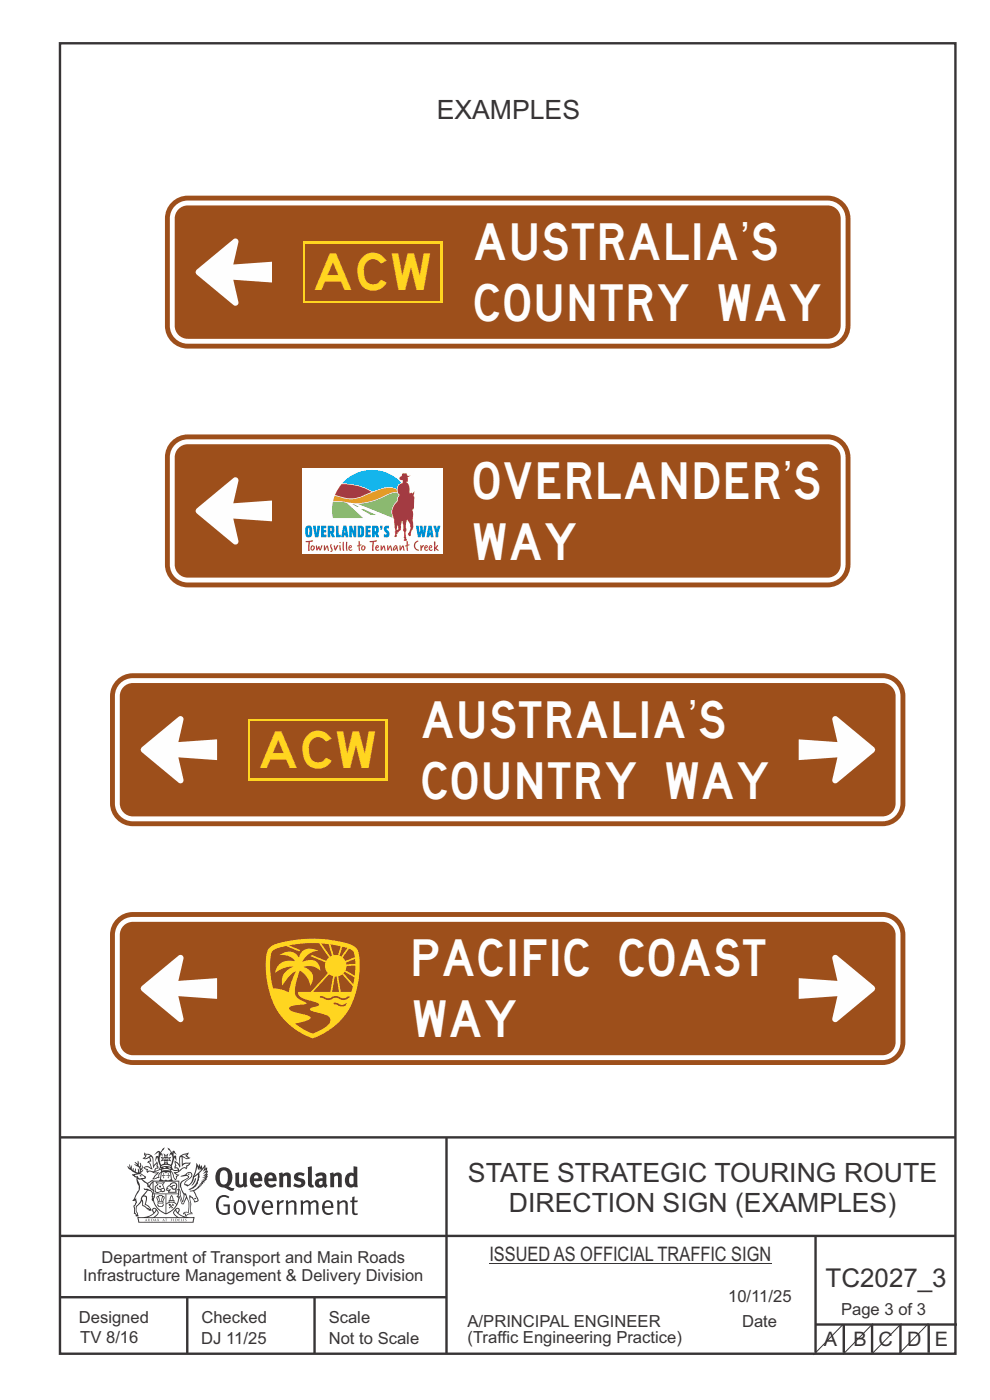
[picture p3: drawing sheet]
<svg xmlns="http://www.w3.org/2000/svg" width="210mm" height="297mm" viewBox="0 0 210 297" stroke-linecap="round" stroke-linejoin="round" font-family="sans-serif">
<path d="M12.7 9.2h190v278h-190zM94.7 241.4v45.8M12.7 275.2h82M12.7 262.2h190.1M39.7 275.2v12M66.7 275.2v12M173 262.1v24.9M173 281h30M179 281v6M185 281v6M191 281v6M197 281v6" fill="none" stroke="#373435" stroke-width=".51"/>
<g fill="#373435">
<path d="M47 248.4a2.55 2.55 0 0 0 0 2.7l.3 .2a.81 .81 0 0 0 1-1v-.5a1.04 1.04 0 0 0-1.1-1.5zM46.3 248.1a1.82 1.82 0 0 1 2.1-.2 1.82 1.82 0 0 1 .9 1.8 2.29 2.29 0 0 1-.8 2l.7 .3h.5l-.2 .6a2.87 2.87 0 0 1-2-.7 2.12 2.12 0 0 1-1.7-3.1z" fill-rule="evenodd"/>
<path d="M49.9 248.9l.8-.2v2a.46 .46 0 0 0 .3 .6 .46 .46 0 0 0 .6-.3v-2.1l.7-.2v2.4l.2 .5-.5 .3-.3-.3a1.02 1.02 0 0 1-1.2 .3 1.02 1.02 0 0 1-.6-1.1z" fill-rule="evenodd"/>
<path d="M54 249.5l-.1 .5h.9a.49 .49 0 0 0-.2-.6 .49 .49 0 0 0-.6 .1zM53.4 249.1a1.34 1.34 0 0 1 1.6-.2 1.34 1.34 0 0 1 .6 1.5v.2h-1.7a.77 .77 0 0 0 .5 .8 .77 .77 0 0 0 .9-.4l.3 .5a1.59 1.59 0 0 1-2 .2 1.59 1.59 0 0 1-.5-2.1z" fill-rule="evenodd"/>
<path d="M57 249.5l-.1 .5h1a.49 .49 0 0 0-.2-.6 .49 .49 0 0 0-.7 .1zM56.4 249.1a1.34 1.34 0 0 1 1.6-.2 1.34 1.34 0 0 1 .7 1.5v.2h-1.8a.77 .77 0 0 0 .5 .8 .77 .77 0 0 0 .9-.4l.4 .5a1.59 1.59 0 0 1-2.1 .2 1.59 1.59 0 0 1-.5-2.1z" fill-rule="evenodd"/>
<path d="M59.2 248.9l.7-.2 .1 .4a.95 .95 0 0 1 1-.3 .95 .95 0 0 1 .7 .8v2.3h-.8v-2.3a.46 .46 0 0 0-.8 .1v2.2h-.8z" fill-rule="evenodd"/>
<path d="M62.6 249.1a1.75 1.75 0 0 1 2-.1l-.2 .5-.6-.2a.43 .43 0 0 0-.6 .3l.4 .3a1.04 1.04 0 0 1 1.2 1.1 1.04 1.04 0 0 1-1.4 1l-1.2-.4 .3-.6 1 .4 .4-.4a.88 .88 0 0 0-1-.5l-.4-.2-.1-.4z" fill-rule="evenodd"/>
<path d="M65.3 247.6l.8-.2 .1 3.8 .3 .2 .1 .4a.88 .88 0 0 1-1 0 .88 .88 0 0 1-.3-1z" fill-rule="evenodd"/>
<path d="M67.8 250.6a.43 .43 0 0 0-.1 .7 .43 .43 0 0 0 .7-.1v-.7zM66.8 249.1a1.7 1.7 0 0 1 2.4 .1v1.9l.3 .4-.4 .5-.5-.4a1.03 1.03 0 0 1-1.7-.1 1.03 1.03 0 0 1 .8-1.5h.7v-.4a.8 .8 0 0 0-1.2 .1z" fill-rule="evenodd"/>
<path d="M70 248.9l.7-.2 .1 .4a.95 .95 0 0 1 1-.3 .95 .95 0 0 1 .7 .8v2.3h-.8v-2.3a.46 .46 0 0 0-.8 .1v2.2h-.8z" fill-rule="evenodd"/>
<path d="M74.3 249.5a1.48 1.48 0 0 0 0 1.7h.5l.2-.1v-1.5l-.3-.2zM75 247.4l.8 .1 .1 4.4h-.7l-.1-.2a1.26 1.26 0 0 1-1.4 0 1.26 1.26 0 0 1-.5-1.3 1.29 1.29 0 0 1 .4-1.4 1.29 1.29 0 0 1 1.4-.1z" fill-rule="evenodd"/>
<path d="M46.4 253.9a1.72 1.72 0 0 1 2.3 0l-.3 .3a1.24 1.24 0 0 0-1.4-.2 1.24 1.24 0 0 0-.6 1.4 1.49 1.49 0 0 0 1.2 1.9l.7-.1v-1.3h-.8l-.1-.4h1.3v1.9a1.93 1.93 0 0 1-2.2 0 1.93 1.93 0 0 1-.7-2.2l.2-.8z" fill-rule="evenodd"/>
<path d="M50.4 255.1a1.65 1.65 0 0 0 .2 2.2 .99 .99 0 0 0 1-1.4 .78 .78 0 0 0-.4-.8 .78 .78 0 0 0-.8 0zM50 254.9a1.33 1.33 0 0 1 1.6-.1 1.33 1.33 0 0 1 .5 1.4 1.31 1.31 0 0 1-1.3 1.6 1.31 1.31 0 0 1-1.2-1.6v-.6z" fill-rule="evenodd"/>
<path d="M52.5 254.7l.4-.1 .9 2.6 .8-2.5h.5l-1.1 3h-.5z" fill-rule="evenodd"/>
<path d="M56.3 255.2l-.2 .7h1.3a.7 .7 0 0 0-.3-.8 .7 .7 0 0 0-.8 .1zM55.9 255a1.22 1.22 0 0 1 1.5-.2 1.22 1.22 0 0 1 .5 1.5h-1.8a.93 .93 0 0 0 .5 1 .93 .93 0 0 0 1.1-.2l.2 .3a1.43 1.43 0 0 1-1.8 .1 1.43 1.43 0 0 1-.6-1.7z" fill-rule="evenodd"/>
<path d="M58.7 254.7l.4-.1 .1 .5 .4-.4 .6-.1-.2 .5a.66 .66 0 0 0-.8 .7v1.9h-.4z" fill-rule="evenodd"/>
<path d="M60.6 254.7l.4-.1 .1 .5a.94 .94 0 0 1 1-.5 .94 .94 0 0 1 .8 .8v2.3h-.5l-.1-2.5a.81 .81 0 0 0-1.2 .3v2.2h-.4z" fill-rule="evenodd"/>
<path d="M63.7 254.7l.5-.1 .1 .5 .4-.3a.78 .78 0 0 1 1.1 .3 .9 .9 0 0 1 1-.5 .9 .9 0 0 1 .8 .8v2.3h-.5l-.1-2.5a.67 .67 0 0 0-1.1 .3v2.2h-.5v-2.4l-.4-.3-.7 .4v2.3h-.5z" fill-rule="evenodd"/>
<path d="M69 255.2l-.1 .7h1.3a.7 .7 0 0 0-.3-.8 .7 .7 0 0 0-.9 .1zM68.7 255a1.22 1.22 0 0 1 1.5-.2 1.22 1.22 0 0 1 .5 1.5h-1.8a.93 .93 0 0 0 .4 1 .93 .93 0 0 0 1.2-.2l.1 .3a1.44 1.44 0 0 1-1.7 .1 1.44 1.44 0 0 1-.6-1.7z" fill-rule="evenodd"/>
<path d="M71.4 254.7l.5-.1 .1 .5a.94 .94 0 0 1 1-.5 .94 .94 0 0 1 .8 .8v2.3h-.5l-.1-2.5a.81 .81 0 0 0-1.2 .3v2.2h-.4z" fill-rule="evenodd"/>
<path d="M74.7 253.9l.5-.1v.9h.7l-.1 .3h-.6v2.2l.1 .2h.5l.1 .3a.75 .75 0 0 1-1.2-.6v-2.1h-.4v-.3h.4z" fill-rule="evenodd"/>
<path d="M30.8 244.9l1.1 .3-.9 .5h-.4l.6-.5zM31.8 245.4h.2a2.44 2.44 0 0 1 .4 1.9l.1 .5 .7-1-.1 .6 .3 .3a.57 .57 0 0 0-.6 .7l-1-.1-.5 .2 .2-.5-.8-.3 .7-.1 .9 .5 .1-.1-.6-1.3-.2-.2h.5zM30.7 244.4l-.1 .5 .2 .4-.6 .4a1.04 1.04 0 0 0 1.4-.1l.2 .6-.3 .1-.2 .4a.94 .94 0 0 1 .8 1.1l-.2-.1a1.16 1.16 0 0 0-1.5-.1l.3 .4 .4 .2 .1 .5 .2 .1 .1-.2a.94 .94 0 0 1 1.1 .2l.8 .1-1.2 1.2a1.13 1.13 0 0 0 1.2-.2l.4-.1-.1-.4 .5-.8a.83 .83 0 0 0-.6 1.1l-.3-.1-.7 .4 1.1-1.4-.5 .1-.5-.1 1.3-.5-.1-.1-.9 .4v-.3l.2-.2 .3 .1 .1-.3-.2-.4v-.6l-.1-.4-.7 1v-.7a1.42 1.42 0 0 0-1.6-1.8z" fill-rule="evenodd"/>
<path d="M38.5 245.2l.5-.2 .7-.1-.6 .3 .8 .5h-.3zM38.3 245.5l.2-.1 .1 2a1.69 1.69 0 0 1 1.6-.6l-.8 .5 .1 .5a1.1 1.1 0 0 0-1.5 .6l-.1-.5-.2-.2h-.5l.3-.4-.3-.7a1.42 1.42 0 0 1 .8 1.1l.2-.1zM37.1 246.2l.1 1-.2 .3 .1 .4h.5l.1 .2a.96 .96 0 0 1-1.1-.1l-.1 .1a1.06 1.06 0 0 0 1.3 .2v.1a.72 .72 0 0 1-1 .2l.3 .5 .6 .2-.4 .2-.1 .6-.2-.3-.4-1.1-.4-.4 .4 .9a1.54 1.54 0 0 0 .7 1.2l.2-.3a.58 .58 0 0 1 .4-.8l.2-.1h-.3l-.5-.3 .9-.5a.93 .93 0 0 1 1.2-.5v.2l.2-.2 .1-.5a.99 .99 0 0 0 .7-.8l-1.3 .1-.3 .2-.1-1.4 .9 .4 .9-.3h-.4l-.5-.4 .4-.7-.6 .2a1.46 1.46 0 0 0-1.4 2.1v.4l-.2-.4z" fill-rule="evenodd"/>
<path d="M35.6 248.9l.2 .1-.1 .3 .4 .1h-.4v.6l-.1-.6h-.3l.3-.1z" fill-rule="evenodd"/>
<path d="M34.6 248.9l.2 .1v.3l.3 .1h-.3l-.1 .6v-.6h-.4l.4-.1z" fill-rule="evenodd"/>
<path d="M34.3 248.8a.57 .57 0 0 1 .9 .2 .57 .57 0 0 1 .9-.2l.2 1.4h-.2a.57 .57 0 0 1-.9 0 .69 .69 0 0 1-1.1 0zM34.2 248.1l-.3 2.1-.2 .4h3l-.2-.4-.3-2.1h-.2v.2l-.8-.1-.8 .1v-.2z" fill-rule="evenodd"/>
<path d="M34.2 252.4a.3 .3 0 0 0 .6 0 .3 .3 0 0 0-.6 0zM33.3 250.9l.3 .3-.3 .4a.79 .79 0 0 0 0 1.3l.8-.2-.1-.3a.55 .55 0 0 1-.7-.6l.1-.1 .2 .3 .3 .2 .8-.2-.4-.7 .4-.4-.7 .2zM33 250.7l1.1 .2 .9-.2-.4 .6 .4 1.2a.56 .56 0 0 1-.8 .3l-.2 .1a.73 .73 0 0 1-.9 .1 .73 .73 0 0 1-.3-1v-.4l.6-.4z" fill-rule="evenodd"/>
<path d="M35.6 251.8l.7-.4a.58 .58 0 0 1 1-.1 .58 .58 0 0 1-.4 .9l-.3-.3a.43 .43 0 0 1 .6-.4 .57 .57 0 0 0-.8 .2l-.2-.1-.3 .1 .4 .2a.55 .55 0 0 0 .9 .4v.5h-1.3l.3-.4-.1-.1-.6 .1 .2-.3-.2-.1zM35.4 251.8l-.1 .2a.39 .39 0 0 0 .2 .6h.3l-.2 .4h1.9l-.1-.8a.86 .86 0 0 0-.1-1.3 .86 .86 0 0 0-1.3 .4z" fill-rule="evenodd"/>
<path d="M36 254.8h.8v.2h-.8zM36.4 253.8l.2 .8h-.4zM36.4 253.5l-.3 .5-.1 .6h-.2v.4l-.7 .4 .2 .1a1.48 1.48 0 0 1 2.1 .2l.2-.1-.6-.5v-.5h-.2l-.1-.6z" fill-rule="evenodd"/>
<path d="M35.8 255.4l.4 .1 .1 .3 .3-.2-.2-.2a.38 .38 0 0 1 .5 .5l-.2-.2-.3 .2 .3 .2-.3 .3-.1-.4-.4 .4-.1-.2 .4-.3-.1-.1-.2 .1z" fill-rule="evenodd"/>
<path d="M34.5 254h.2v.2l-.2 .6h-.2zM33.6 255.3h.9v.2a.55 .55 0 0 1-.8 .4v-.2l-.2-.1zM33.4 254h.2l.2 .8h-.2zM33.6 255l.8-.1 .1 .2h-.8zM33.8 253.7h.5l-.2 1.1h-.1zM33.3 253.8l-.1 .3 .3 1.1a.48 .48 0 0 0-.1 .6 .48 .48 0 0 0 .5 .2h.5a.49 .49 0 0 0 .2-.8l.3-1.1-.1-.3a1.42 1.42 0 0 0-1.5 0z" fill-rule="evenodd"/>
<path d="M33.7 251.5l.4 .1 .1 .3h-.3z" fill-rule="evenodd"/>
<path d="M41.3 250.1l.3-.2-.2 .8-.6 .8h-.2l.5-.7z" fill-rule="evenodd"/>
<path d="M39.7 249l.3-.2 .5 .2a.88 .88 0 0 1-.6 1.1 1.22 1.22 0 0 0-.8 1.3l.5 .2a.72 .72 0 0 0 .9-.4l.5-.8 .2-.6 .8-.6v.2a2.85 2.85 0 0 1-2 2.9l.1 .1a2.13 2.13 0 0 0 1.9-1.5v-.3a2.01 2.01 0 0 0 .3-1.7l1.1-1.3-.4 1 .7-.5-.7 1 .8-.4-.8 .8 .7-.2-.9 .6 .8-.1-.8 .4h.7l-.8 .3 .3 .2h-.4l.2 .3h-.4l.2 .3h-.4l.1 .2h-.1a2.16 2.16 0 0 1-2 1.1l.1 .2 .4-.1a.76 .76 0 0 1 .7 .8l.5 1.2-.6 .2a1.45 1.45 0 0 0-1.1-1.3l.2 1.8-.1 1.8 .4 .3a1.07 1.07 0 0 0-1.2 .4v-.3l-.5-.2a.87 .87 0 0 1 1.1-.1v-.7a4.4 4.4 0 0 0-.6-3.1l-.1-.3h-.2a2.16 2.16 0 0 1-.7-2.2l.3-.4 1.2-.7a.55 .55 0 0 0-.4-.8zM37.8 252.4a.76 .76 0 0 1 .3 1.1l.6 1.6 .4-1.7 .2 .1a.61 .61 0 0 1-.1 .9l-.3 .8-.2 .1-.7-1.6-.3 .1a1.18 1.18 0 0 0 .1-1.4zM41.8 247.5l.2 .7 .3-.5v.6l.4-.5a1.9 1.9 0 0 1-1.2 1.4l-.3 .3zM38.2 249.6l1.4-.2 .2 .2v.3l-.5 .2a1.26 1.26 0 0 0-.9 1.9l.2 .7a1.84 1.84 0 0 1 .1 2.1l-.4-1.4a.96 .96 0 0 0-.4-1.2l-.4 .2a.78 .78 0 0 1 0 1.3l.1 .3h.4l.4 1.1a.38 .38 0 0 0 .2 .4 .38 .38 0 0 0 .4-.1l.6-1.2a2.94 2.94 0 0 1 .4 2.5l-.1 .4h-.8l-.3 .4v.2l.4-.1 .1 .4 .2 .1a1.02 1.02 0 0 1 1.3-.5v-.4l-.3-.1 .1-1.8-.3-1.3h.1a1.14 1.14 0 0 1 .8 1 .63 .63 0 0 0 .8-.2 .63 .63 0 0 0-.2-.9l-.6-1.2 .9-.6 .2-.4h.3l-.1-.2h.4l-.1-.3h.3l-.1-.3 .5-.1-.2-.2 .6-.4v-.2h-.2l.4-.5h-.3l.3-.5-.4 .1 .4-.5v-.3l-.3 .2 .2-.7-.1-.2-.4 .3v-.8l-.6 .8-.2-.8-.2 .5-.3-.7-.1 .6-.5-.8-.1 1.4-.6 1.8a1.81 1.81 0 0 1-1 1.5l-.6-.2a1.75 1.75 0 0 1 1.1-1.2 .75 .75 0 0 0 .1-1.3 .75 .75 0 0 0-1.2 .4z" fill-rule="evenodd"/>
<path d="M41.2 254.1h.3l.2 .2-.4 .1z" fill-rule="evenodd"/>
<path d="M29.4 258.4h11.6l-.1 .8h-11.4zM31.3 258.2l.5-.1a2.48 2.48 0 0 0 1.4-1.3l.3 .5-.5 .6-.5 .3zM32.5 256.6l.3-.2 .2 .1-.3 .7zM37.2 256.8a2.65 2.65 0 0 0 1.8 1.4h-1.1l-.5-.3-.5-.6zM37.4 256.5l.2-.1 .3 .2-.3 .6zM29.2 258.2l.1 1.2h11.8l.2-1.1-.2-.1a4.1 4.1 0 0 1-3.3-.9l.3-.4-.1-.6a1.06 1.06 0 0 0-1.3 1l.2 .4 .6 .5h-4.7l.3-.1a.84 .84 0 0 0 .6-.8 .84 .84 0 0 0-.5-.8l-.3-.2h-.5l-.1 .6 .3 .4a4.2 4.2 0 0 1-3.4 .9z" fill-rule="evenodd"/>
<path d="M31 258.7l.1 .2h-.2zM31 258.5l-.3 .6 .4-.2 .2 .2z" fill-rule="evenodd"/>
<path d="M31.3 258.6h.3v.4a.25 .25 0 0 0 .2-.1 .25 .25 0 0 0-.1-.3h.1a.29 .29 0 0 1 0 .4 .29 .29 0 0 1-.4 0 .29 .29 0 0 1 0-.4z" fill-rule="evenodd"/>
<path d="M32.2 258.6a.22 .22 0 0 1 .3 .2 .22 .22 0 0 1-.3 .2zM32 258.6l.1 .4a.33 .33 0 0 0 .4 0 .33 .33 0 0 0 0-.4 .33 .33 0 0 0-.5 0z" fill-rule="evenodd"/>
<path d="M32.9 258.7l.1 .2h-.2zM32.9 258.5l-.2 .6 .3-.2 .2 .2z" fill-rule="evenodd"/>
<path d="M33.3 258.6h.2l.1 .1 .2-.1-.2 .2 .2 .3-.3-.3-.1 .3h-.1l.2-.3z" fill-rule="evenodd"/>
<path d="M34.7 258.7l.1 .2h-.2zM34.7 258.5l-.3 .6 .4-.2 .2 .2z" fill-rule="evenodd"/>
<path d="M35 258.5h.5l-.2 .1v.5h-.2l.1-.5z" fill-rule="evenodd"/>
<path d="M36.2 258.6l.3-.1-.1 .1v.2h.1h-.1v.3h-.2z" fill-rule="evenodd"/>
<path d="M36.7 258.6h.2v.5h-.2z" fill-rule="evenodd"/>
<path d="M37.3 258.6a.22 .22 0 0 1 .3 .2 .22 .22 0 0 1-.3 .2zM37.1 258.6v.4a.33 .33 0 0 0 .5 0 .33 .33 0 0 0 0-.4 .33 .33 0 0 0-.5 0z" fill-rule="evenodd"/>
<path d="M37.8 258.6l.4-.1-.2 .1v.2h.1h-.1v.2l.2 .1h-.4z" fill-rule="evenodd"/>
<path d="M38.4 258.6h.2l-.1 .4 .2 .1h-.3z" fill-rule="evenodd"/>
<path d="M38.9 258.6h.2v.5h-.2z" fill-rule="evenodd"/>
<path d="M39.3 258.6h.2h-.1l.2 .3-.2 .2-.1-.1v-.1l.2 .1z" fill-rule="evenodd"/>
<path d="M34.2 247.4a1.51 1.51 0 0 1 2 .2 2.67 2.67 0 0 0-2.1 0zM35.7 247.6l.4 .1 .1 .3-.4-.1zM34.6 247.6h.5l.1 .2h-.4zM34 247.8l.3 .2h-.3zM34.9 246.9l.3-.2 .3 .2zM34.9 245.6l.2 .1v.3h-.2zM35 245.1l.2 .2 .2-.2-.1 .3h-.2zM35.1 246.3h.2l.1 .4-.2-.2-.2 .2zM35.3 245.7l.2-.1v.4h-.2zM34.4 245.7h.3l.1 .3-.4 .1 .2-.2zM35.7 245.7h.3l-.2 .2 .2 .2-.4-.1zM32.7 244.9l1-.5-.1 1-.2-.2-.3 .2-.3 1.1 .5-1 .3 .9a1.84 1.84 0 0 1 .2 1.7l.4 .1a2.48 2.48 0 0 1 2.2 0l.2-.2-.2-.7 .7-1.8 .4 .7-.2-1-.2-.1-.2 .3v-.9l.6 .4-.6-.8-.3 .1-.1 .4-.5-.9-.5-.3 .2 .5 .6 .5-.5 .8 .4-.4a2.06 2.06 0 0 1 0 2.3l-.5-.2-.2-.6 .1-.1 .8 .2-.4-.5 .4-.5-.7 .2-.2-.2 .2-.7-.5 .4-.5-.4 .2 .7-.2 .2-.7-.2 .4 .5-.4 .5 .8-.2 .1 .1-.2 .6-.5 .2a2.02 2.02 0 0 1 0-2.2l.3 .5-.1-.7-.3-.1 .8-1.2-.4 .3-.5 .8-.2-.3a.8 .8 0 0 0-.8 .5z" fill-rule="evenodd"/>
<path d="M29.2 250.1l.3 .1a.61 .61 0 0 1 .8 .4l.3 .2a.8 .8 0 0 1 .6 1l.4 .1 .5 .5a1 1 0 0 1 .5 1.1l-.1 .7v-.5h-.1a.96 .96 0 0 0-.8-1.3l-.2-.2h-.7l-.1-.1-.1 .1 .1 .3h.6l-1.2 1.3-.2 1-.4 .6a1.33 1.33 0 0 0-.5 1.8l.2 .5a1.26 1.26 0 0 1-.5-1.5l-.1-.3a1.56 1.56 0 0 0 .4-1.7l-.3 .2 .2-.5a3.2 3.2 0 0 0 .7-3zM30.4 253.9h.4a2.06 2.06 0 0 1-.1 1.6l.7 .5 .4 .4-.6-.1-.8-.6-.1-.9a.51 .51 0 0 1 .1-.9zM28.6 249.3a1.52 1.52 0 0 1 2.1 .5l-1.1 .2-.2-.1-.1-.4h-.5zM27.5 247v.8l-.3-.4h-.1a3.1 3.1 0 0 0 1.9 1.6l-1 .1 .5 .6 .5 .1 .1 1.1a1.84 1.84 0 0 1-.3 2.5l-.4 .9-.3 .4 .2 .1 .4-.1 .1 .4-.2 .5-.3 .2 .1 1.7h.2l.3 .5 .1 .1 .4-.1-.1-.5a1.3 1.3 0 0 1-.1-1.7l.9-1 .1 1.1 .6 .2 .5 .5 .1-.1 .2 .3h.5a1.85 1.85 0 0 0-1.2-1.4l.1-.3a1.39 1.39 0 0 0 0-1.4l-.5-.1 .5-.5a.66 .66 0 0 1 .9-.4 .66 .66 0 0 1 .3 .9l-.1 .4 .2-.1v.2l-.1 .3 .2 .5 .1-.3a2.24 2.24 0 0 0 .1-2.2 .73 .73 0 0 1-.7-.7 .73 .73 0 0 1 .6-.7v-.2a.94 .94 0 0 0-.9 .8 .48 .48 0 0 1-.1-.6 .48 .48 0 0 1 .5-.2l.5-.3a.51 .51 0 0 0-.8 .2l-.5 .2-1-.8h.6l.2-.5-1.2-.7 .5-.5v-.3l-.5 .4 .1-.2a.69 .69 0 0 0 .2-1v.4l-.2 .3v-1.1l-.3-.2 .1 .6-.1 .2-.4-1.3v.7l-.6-.4 .5 .7-.6-.2 .3 .3a1 1 0 0 1 .7 1.4l-.2-.8v.9l-.5-.2v-.8l-.2 .7-.2-.1-.1-.6-.2 .4-.2-.2 .1-.7-.2 .5z" fill-rule="evenodd"/>
<path d="M29.6 249.4l.2-.1 .3 .2z" fill-rule="evenodd"/>
<path d="M32.4 250.5h5.6v2l-.2-.1v-1.7h-5.2v2.5h5.2v-.8l.1 .2-.1 1.1v-.3h-2.5v4a4.1 4.1 0 0 0 2.6-3.6l.1-.1a4 4 0 0 1-2.8 3.9 4.2 4.2 0 0 1-2.8-4.7l.1 1.2 .1-.1a3.8 3.8 0 0 0 2.5 3.4v-4h-2.5l-.2-.9z" fill-rule="evenodd"/>
<circle cx="40" cy="249.1" r=".17"/>
</g>
<path d="M178.9 280.9l-6.4 6.5M185.2 280.8l-6.4 6.5M191.2 280.8l-6.3 6.5" fill="none" stroke="#373435" stroke-width=".21"/>
<path d="M37.1 43.7a3.8 3.8 0 0 1 2.7-1.2h135.8a3.8 3.8 0 0 1 3.8 3.8v22.8a3.8 3.8 0 0 1-3.8 3.8h-135.8a3.8 3.8 0 0 1-3.8-3.8v-22.8a3.8 3.8 0 0 1 1.1-2.6zM38.1 44.2l1.1-.5 .6-.1h135.8a2.77 2.77 0 0 1 2.7 2.7v22.8a2.77 2.77 0 0 1-2.7 2.8h-135.8a2.77 2.77 0 0 1-2.7-2.8v-22.8a2.76 2.76 0 0 1 1-2.1zM36.7 42.6a4.8 4.8 0 0 1 3.1-1.1h135.8a4.9 4.9 0 0 1 4.8 4.8v22.8a4.9 4.9 0 0 1-4.8 4.9h-135.8a4.9 4.9 0 0 1-4.8-4.9v-22.8a4.8 4.8 0 0 1 1.7-3.7z" fill-rule="evenodd" fill="#9d4f1b"/>
<path d="M41.7 57.2l7.8-6.4a.65 .65 0 0 1 .8-.1 .65 .65 0 0 1 .3 .7l-1.1 4.7 8.2-.6v4.4l-8.2-.6 1.1 4.8a.65 .65 0 0 1-.3 .7 .65 .65 0 0 1-.8-.1l-7.8-6.5a.62 .62 0 0 1 0-1z" fill-rule="evenodd" fill="#fefefe"/>
<path d="M64.2 51.2h29.7v13h-29.7z" fill-rule="evenodd" fill="#ffd520"/>
<g fill="#9d4f1b">
<path d="M64.7 51.8h28.6v11.9h-28.6z" fill-rule="evenodd"/>
<path d="M25.5 145a3.8 3.8 0 0 1 2.7-1.1h159a3.8 3.8 0 0 1 3.8 3.8v22.7a3.8 3.8 0 0 1-3.8 3.8h-159a3.8 3.8 0 0 1-3.8-3.8v-22.7a3.8 3.8 0 0 1 1.1-2.7zM26 145.9a2.76 2.76 0 0 1 2.2-1h159a2.77 2.77 0 0 1 2.8 2.8v22.7a2.77 2.77 0 0 1-2.8 2.8h-159a2.77 2.77 0 0 1-2.8-2.8v-22.7l.1-.7zM25.1 144a4.8 4.8 0 0 1 3.1-1.2h159a4.9 4.9 0 0 1 4.9 4.9v22.7a4.9 4.9 0 0 1-4.9 4.9h-159a4.9 4.9 0 0 1-4.9-4.9v-22.7a4.8 4.8 0 0 1 1.8-3.7z" fill-rule="evenodd"/>
</g>
<g fill="#fefefe">
<path d="M30.1 158.5l7.8-6.4a.65 .65 0 0 1 .7-.1 .65 .65 0 0 1 .3 .7l-1.1 4.7 8.2-.6v4.5l-8.2-.6 1.1 4.7a.65 .65 0 0 1-.3 .7 .65 .65 0 0 1-.7-.1l-7.9-6.5a.62 .62 0 0 1 .1-1z" fill-rule="evenodd"/>
<path d="M169.4 156.8l8.2 .6-1-4.7a.65 .65 0 0 1 .3-.7 .65 .65 0 0 1 .7 .1l7.8 6.5a.62 .62 0 0 1 0 1l-7.8 6.4a.65 .65 0 0 1-.7 .1 .65 .65 0 0 1-.3-.7l1-4.7-8.2 .6z" fill-rule="evenodd"/>
</g>
<path d="M52.6 152.6h29.6v12.9h-29.6z" fill-rule="evenodd" fill="#ffd520"/>
<g fill="#9d4f1b">
<path d="M53.1 153.1h28.6v11.9h-28.6z" fill-rule="evenodd"/>
<path d="M37.1 94.3a3.8 3.8 0 0 1 2.7-1.1h135.8a3.8 3.8 0 0 1 3.8 3.8v22.8a3.8 3.8 0 0 1-3.8 3.8h-135.8a3.8 3.8 0 0 1-3.8-3.8v-22.8a3.8 3.8 0 0 1 1.1-2.7zM38.1 94.9l1.1-.6 .6-.1h135.8a2.77 2.77 0 0 1 2.7 2.8v22.8a2.77 2.77 0 0 1-2.7 2.7h-135.8a2.77 2.77 0 0 1-2.7-2.7v-22.8a2.76 2.76 0 0 1 1-2.1zM36.7 93.3a4.8 4.8 0 0 1 3.1-1.1h135.8a4.9 4.9 0 0 1 4.8 4.8v22.8a4.9 4.9 0 0 1-4.8 4.8h-135.8a4.9 4.9 0 0 1-4.8-4.8v-22.8a4.8 4.8 0 0 1 1.7-3.7z" fill-rule="evenodd"/>
</g>
<g fill="#fefefe">
<path d="M41.7 107.9l7.8-6.5a.65 .65 0 0 1 .8-.1 .65 .65 0 0 1 .3 .7l-1.1 4.8 8.2-.6v4.4l-8.2-.6 1.1 4.7a.65 .65 0 0 1-.3 .7 .65 .65 0 0 1-.8 0l-7.8-6.6a.62 .62 0 0 1 0-.9z" fill-rule="evenodd"/>
<path d="M64.2 99.3h29.8v18.2h-29.8z" fill-rule="evenodd"/>
</g>
<path d="M72.5 102.7a11.6 11.6 0 0 1 6.3 1.7l-.6 .2a7.4 7.4 0 0 1-7.1 .4l.4-1z" fill="#c0333d"/>
<g fill="#008dd0">
<path d="M66.4 111.5l.6 .1 .2 1.6 .1-1.6h.6l-.4 2.4-.7-.1z"/>
<path d="M68.2 111.6h1v.4l-.5 .1v.3l.5 .1-.1 .4-.4 .1v.4l.5 .1v.5l-1.1-.1z"/>
<path d="M71.3 111.5h.1a.29 .29 0 0 1 .3 0 .29 .29 0 0 1 .1 .3v1.5l.4 .1v.5l-.8 .1z"/>
<path d="M74.1 111.6l.6-.1 .3 1.1 .1-1h.5l-.1 2.4h-.5l-.3-1.2-.1 1.1h-.5z"/>
<path d="M77.6 111.6h1v.4l-.5 .1v.3l.5 .1v.4l-.5 .1v.4l.5 .1v.5l-1.1-.1z"/>
<path d="M80.6 111.6a.29 .29 0 0 1 .3-.2 .29 .29 0 0 1 .2 .3l-.1 .6-.3 .1 .1-.3-.2-.1z"/>
<path d="M81.6 111.7l.4-.2 .5 .1v.5h-.4l-.1 .1 .5 .6 .1 .6-.2 .4-.3 .2-.6-.1-.1-.3a.25 .25 0 0 1 .1-.3 .25 .25 0 0 1 .4 .1 .28 .28 0 0 0 .1-.3 .28 .28 0 0 0-.2-.2h-.1a.87 .87 0 0 1-.1-1.2z"/>
<path d="M88.3 111.6h.5l.2 1.3 .2-.5-.2-.8 .6-.1 .2 1.4 .1-1.3h.6l-.5 2.4h-.4l-.2-.8-.2 .8h-.5z"/>
<path d="M92 111.6h.5l.2 .8 .2-.8h.5l-.4 1.4-.1 1-.5-.1v-.8z"/>
<path d="M65.4 112.1l-.1 1.1 .2 .2 .1-1.1v-.2zM64.9 111.7a.69 .69 0 0 1 1.2 .1v1.8l-.2 .3-.6 .1-.3-.1-.2-.5v-1.3z"/>
<path d="M70.1 112v.6l.1 .1 .2-.5zM69.6 111.6l.8-.1a.66 .66 0 0 1 .5 .9v.4a.5 .5 0 0 0 0 .7l.1 .5h-.5l-.4-.8v.7h-.6z"/>
<path d="M73.2 112.3l-.2 .7h.2zM72.8 111.5l.7 .1 .3 2.4h-.4l-.2-.4h-.2l-.1 .4-.5-.1z"/>
<path d="M76.4 112.1v1.2l.1 .1 .2-1-.1-.3zM75.9 111.5h.8l.3 .2 .2 .5v1.1a.67 .67 0 0 1-.8 .7l-.5-.1z"/>
<path d="M79.5 112v.6l.1 .1 .2-.5zM79 111.6l.8-.1a.66 .66 0 0 1 .5 .9v.4a.5 .5 0 0 0 0 .7l.1 .5h-.5l-.4-.8v.7h-.6z"/>
<path d="M91.2 112.3l-.1 .7h.2zM90.9 111.5l.6 .1 .4 2.4h-.5l-.1-.4h-.2l-.1 .4-.5-.1z"/>
</g>
<g fill="#c0333d">
<path d="M64.8 114.8l.9-.1a.4 .4 0 0 1 .7 .1l-.3 .1a.4 .4 0 0 0-.4 .2 .4 .4 0 0 0 0 .4v1.3l-.2 .1a.5 .5 0 0 1-.1-.8v-.8a.22 .22 0 0 0 0-.3 .22 .22 0 0 0-.3 0z"/>
<path d="M67 115.7l.2 .1 .1 .6 .1-.2a.22 .22 0 0 1 .1-.3 .22 .22 0 0 1 .3 .1l.1 .5 .2-.6a.19 .19 0 0 1 .1-.2 .19 .19 0 0 1 .2 .1 .19 .19 0 0 1-.1 .2v.2a.45 .45 0 0 1-.6 .5l-.1-.4-.1 .1a.28 .28 0 0 1-.3 .4 .28 .28 0 0 1-.2-.5z"/>
<path d="M68.7 115.7h.2v.7a.6 .6 0 0 1 .6-.6l.2 .6a.26 .26 0 0 1 .1 .2 .26 .26 0 0 1-.2 .3l-.3-.9v.2a.48 .48 0 0 1-.6 .5z"/>
<path d="M70.1 115.5h.3l-.1 .5a.61 .61 0 0 1-.1 1.1l-.2-.2 .3-.2a1.19 1.19 0 0 1-.2-1.2z"/>
<path d="M70.8 115.7l.3 .1 .1 .5 .4-.6a.38 .38 0 0 1-.1 .6l-.1 .2a.28 .28 0 0 1-.3 .3 .28 .28 0 0 1-.2-.4z"/>
<path d="M72.7 115h.3v1.9a1.11 1.11 0 0 1-.3-1.4z"/>
<path d="M73.4 115h.3v1.9a1.11 1.11 0 0 1-.3-1.4z"/>
<path d="M76.1 114.8a.56 .56 0 0 1 .2 .7l.4 .1-.4 .2 .1 .9a.18 .18 0 0 1-.3 .2 .17 .17 0 0 1 0-.3l-.1-.7a.16 .16 0 0 1-.2 0 .16 .16 0 0 1 0-.3 .16 .16 0 0 1 .2 .1z"/>
<path d="M78.4 114.8l.9-.1a.4 .4 0 0 1 .6 .1l-.2 .1a.4 .4 0 0 0-.4 .2 .4 .4 0 0 0 0 .4v1.3l-.2 .1a.5 .5 0 0 1-.2-.8l.1-.8a.22 .22 0 0 0 0-.3 .22 .22 0 0 0-.4 0z"/>
<path d="M80.8 115.7h.1l.1 .7a.6 .6 0 0 1 .6-.6l.1 .6a.26 .26 0 0 1 .2 .2 .26 .26 0 0 1-.2 .3l-.3-.9-.1 .2a.48 .48 0 0 1-.6 .5z"/>
<path d="M82.1 115.7h.2l.1 .7a.6 .6 0 0 1 .6-.6l.1 .6a.26 .26 0 0 1 .2 .2 .26 .26 0 0 1-.2 .3l-.3-.9-.1 .2a.48 .48 0 0 1-.6 .5z"/>
<path d="M84.8 115.7h.2v.7a.6 .6 0 0 1 .6-.6l.1 .6a.26 .26 0 0 1 .2 .2 .26 .26 0 0 1-.2 .3l-.3-.9-.1 .2a.48 .48 0 0 1-.5 .5z"/>
<path d="M86.2 114.8a.56 .56 0 0 1 .3 .7l.4 .1-.4 .2 .1 .9a.18 .18 0 0 1-.3 .2 .17 .17 0 0 1 0-.3l-.2-.7a.16 .16 0 0 1-.2 0 .16 .16 0 0 1 .1-.3 .16 .16 0 0 1 .2 .1z"/>
<path d="M88.1 114.9a.32 .32 0 0 1 .3-.2 .32 .32 0 0 1 .3 .2l-.5 .3-.1 .4a.97 .97 0 0 0 .8 1.1 .78 .78 0 0 1-.8-.1 .78 .78 0 0 1-.3-.8l.1-.5z"/>
<path d="M89.2 115.7h.2v.3l.1-.2a.2 .2 0 0 1 .2-.2 .2 .2 0 0 1 .2 .2 .2 .2 0 0 1-.2 .2l-.2 .5a.23 .23 0 0 1 0 .3 .23 .23 0 0 1-.4 0 .23 .23 0 0 1 .1-.3z"/>
<path d="M92.1 114.9l.1-.1a.83 .83 0 0 1 .1 1v.3l.2-.1a.31 .31 0 0 1 .1-.3 .31 .31 0 0 1 .3 0l-.1 .2a.41 .41 0 0 0-.2 .5 .41 .41 0 0 0 .5 .3l-.3 .1-.5-.4v.4l-.2 .1z"/>
<path d="M66.2 116a.29 .29 0 0 0-.2 .3 .29 .29 0 0 0 .4 .2l.1-.5zM66 115.8l.3-.1h.2a.5 .5 0 0 1 .2 .8 .5 .5 0 0 1-.8 0z"/>
<path d="M72 115.1a.15 .15 0 0 1 .3 0 .15 .15 0 0 1-.3 0zM72 115.7h.2l.1 .9a.19 .19 0 0 1-.1 .2 .19 .19 0 0 1-.2 0 .19 .19 0 0 1 0-.3z"/>
<path d="M74.3 115.9l-.2 .2 .3-.1zM74.1 115.8a.34 .34 0 0 1 .4-.1 .34 .34 0 0 1 .1 .5 .34 .34 0 0 1-.5 .1 .32 .32 0 0 0 .2 .4 .32 .32 0 0 0 .4-.2 .48 .48 0 0 1-.7 .3 .48 .48 0 0 1-.1-.7z"/>
<path d="M77 116a.29 .29 0 0 0-.2 .3 .29 .29 0 0 0 .3 .2l.2-.5zM76.8 115.8l.2-.1h.2a.5 .5 0 0 1 .2 .8 .5 .5 0 0 1-.8 0z"/>
<path d="M80 115.9l-.1 .2 .2-.1zM79.8 115.8a.34 .34 0 0 1 .4-.1 .34 .34 0 0 1 .1 .5 .34 .34 0 0 1-.5 .1 .32 .32 0 0 0 .2 .4 .32 .32 0 0 0 .4-.2 .48 .48 0 0 1-.7 .3 .48 .48 0 0 1-.1-.7z"/>
<path d="M83.9 115.9l-.3 .7 .4-.7zM83.7 115.8l.3-.1a1.14 1.14 0 0 1 .5 1.1l-.3 .1-.1-.6-.1 .2a.37 .37 0 0 1-.6 .3 .37 .37 0 0 1 0-.7z"/>
<path d="M90.4 115.9l-.2 .2 .3-.1zM90.1 115.8a.34 .34 0 0 1 .5-.1 .34 .34 0 0 1 .1 .5 .34 .34 0 0 1-.5 .1 .32 .32 0 0 0 .2 .4 .32 .32 0 0 0 .4-.2 .48 .48 0 0 1-.7 .3 .48 .48 0 0 1-.1-.7z"/>
<path d="M91.3 115.9l-.1 .2 .3-.1zM91.1 115.8a.34 .34 0 0 1 .5-.1 .34 .34 0 0 1 0 .5 .34 .34 0 0 1-.4 .1 .32 .32 0 0 0 .2 .4 .32 .32 0 0 0 .3-.2 .48 .48 0 0 1-.6 .3 .48 .48 0 0 1-.2-.7z"/>
<path d="M85.3 100.5l-.1 .5-.3 .1-.2 .4 .1 .2 .6 .1v.4a.42 .42 0 0 1-.5 .5 1.69 1.69 0 0 0-.2 2.4l-.3 .5-.2 .9a2.98 2.98 0 0 0-.6 3.9l.3 2.3-.2 1.1 .2 .1 .3-.1a.39 .39 0 0 1 .1-.7v-.1l.2-.1 .5-.5v-1l.3-.9 .2 .9a2.22 2.22 0 0 0 .2 1.6v1.6l.5 .1a.32 .32 0 0 0 .1-.3 .32 .32 0 0 0-.2-.3l-.1-1.2 .2-.4-.1-.9 .2-1.1a.17 .17 0 0 1 0-.2 .17 .17 0 0 1 .2 0 .17 .17 0 0 1 0 .2l.5 .7 .1 .7-.4 1.2a.34 .34 0 0 0-.1 .5 .34 .34 0 0 0 .5 .1 .34 .34 0 0 0 .1-.5l.5-1.5-.2-1.4 .2-1.3-.3-.9h.3l.1-.4 .1-2-.2-.6 .2-.9-.3 .5-.3-.2-.4 .2-.1-.3a1.76 1.76 0 0 0-.4-2l-.2-.1 .3-.2 .1-.5-.2-.3 .7-.4a.53 .53 0 0 1-.6 0 .53 .53 0 0 1-.3-.5zM84.3 111.4l.2 .4a.38 .38 0 0 1-.4 .6z"/>
</g>
<path d="M76 106.9a16.8 16.8 0 0 0 7-2.2l1.3-.2 .1 .3a.55 .55 0 0 1-.2 .8l-.1 .8a2.88 2.88 0 0 0-.8 3.4z" fill="#81c34d"/>
<path d="M73.1 102a8.5 8.5 0 0 1 12 .4l-.6 .4-.3 .9a5 5 0 0 0-4.4 .3l-.8 .3a11.5 11.5 0 0 0-6.4-1.8z" fill="#00b8f1"/>
<path d="M71 105.2a7.6 7.6 0 0 0 5.6 .3 19.3 19.3 0 0 1 6-2l1.6 .4v.5a8.5 8.5 0 0 0-3.8 1.3 11.7 11.7 0 0 1-7.9 .6l-1.8 .1z" fill="#f79633"/>
<g fill="#81c34d">
<path d="M74.7 106.9l1.4 .6h-.4z"/>
<path d="M70.6 106.5h1.4l1.5 .2 3.5 3.2h-6.4a8.5 8.5 0 0 1 0-3.4z"/>
<path d="M76.6 108h.6l2.6 1.3h-1.1z"/>
</g>
<path d="M25.5 195.6a3.8 3.8 0 0 1 2.7-1.1h159a3.8 3.8 0 0 1 3.8 3.8v22.8a3.8 3.8 0 0 1-3.8 3.8h-159a3.8 3.8 0 0 1-3.8-3.8v-22.8a3.8 3.8 0 0 1 1.1-2.7zM26 196.6a2.76 2.76 0 0 1 2.2-1h159a2.77 2.77 0 0 1 2.8 2.7v22.8a2.77 2.77 0 0 1-2.8 2.8h-159a2.77 2.77 0 0 1-2.8-2.8v-22.8l.1-.6zM25.1 194.6a4.8 4.8 0 0 1 3.1-1.1h159a4.9 4.9 0 0 1 4.9 4.8v22.8a4.9 4.9 0 0 1-4.9 4.8h-159a4.9 4.9 0 0 1-4.9-4.8v-22.8a4.8 4.8 0 0 1 1.8-3.7z" fill-rule="evenodd" fill="#9d4f1b"/>
<g fill="#fefefe">
<path d="M30.1 209.2l7.8-6.5a.65 .65 0 0 1 .7 0 .65 .65 0 0 1 .3 .7l-1.1 4.7 8.2-.6v4.4l-8.2-.6 1.1 4.7a.65 .65 0 0 1-.3 .8 .65 .65 0 0 1-.7-.1l-7.9-6.6a.62 .62 0 0 1 .1-.9z" fill-rule="evenodd"/>
<path d="M169.4 207.5l8.2 .6-1-4.7a.65 .65 0 0 1 .3-.7 .65 .65 0 0 1 .7 0l7.8 6.6a.62 .62 0 0 1 0 .9l-7.8 6.5a.65 .65 0 0 1-.7 .1 .65 .65 0 0 1-.3-.8l1-4.7-8.2 .6z" fill-rule="evenodd"/>
</g>
<path d="M57.2 201a6.2 6.2 0 0 0-.8 4.5 15.9 15.9 0 0 0 5.8 12.6l2.9 1.7a1.71 1.71 0 0 0 2.4 0 14.2 14.2 0 0 0 8.5-11.7 12 12 0 0 0-.3-6.8l-.7-.6a23.8 23.8 0 0 0-10.3-1.5l-4.9 .7-1.6 .5zM73.1 206.2l2.1 1.1-.3 1.5-2-2.3zM69.8 206.7l.9 .4-.6 3.3h-3.7zM71 207.2h.4l.5 3.2h-1.5zM73.5 204.9l1.9-.1-.1 2.2-2-1.1zM73.4 204.2l1.9-.8 .1 1.1-1.9 .1zM74 201.2l.5 .3a1.56 1.56 0 0 1 .8 1.6l-2 .8-.6-.8zM72.6 200.8l1.1 .3-1.3 1.8-.4-.1zM70.1 200.3l2.2 .4-.6 2-.9-.1zM68.1 200.1l1.6 .2 .7 2.4-.3 .2zM57.8 201.8l.8-.6 2.1-.5 2.8 1.2 .2-.3-2.4-1 3-.5h3.4l2.1 3-.6 .7-3-1.2-.4 .2 3.3 1.4-.1 1.1 .6 1.1-3.7 4h-2.6a.98 .98 0 0 0 .8 1.3l3.1 1a.45 .45 0 0 1 .5 .5 .45 .45 0 0 1-.6 .3l-1.2 .3-.1 .5 3.3 1a1.19 1.19 0 0 1 1 1 1.19 1.19 0 0 1-.6 1.2l-1.1 .8-1.6 .8a1.49 1.49 0 0 1-1.5-.3l-2.7-1.7 2.2-.5 .9-.4a.37 .37 0 0 0 .1-.5 .37 .37 0 0 0-.3-.2l-3.6-1a.54 .54 0 0 1-.6-.6 .54 .54 0 0 1 .6-.5l3.1-.4-.2-.4-.9-.4a2.18 2.18 0 0 1-1.2-2.9l.4-1.8 .6-1.6a4.6 4.6 0 0 1 2.1 3.2 2.44 2.44 0 0 0-1.4-4 3.4 3.4 0 0 1 3.5 .9 2.17 2.17 0 0 0-3.1-2.2l-.7 .3a4.1 4.1 0 0 1 3.4-2.4 2.65 2.65 0 0 0-3.8 .7l-.3 .8-.1-.1a2.52 2.52 0 0 0-3.8-.6l-.3 .1h.1a3.2 3.2 0 0 1 3.3 1.3 3.1 3.1 0 0 0-4.3 2.5 5.5 5.5 0 0 1 3.9-1.3 3.2 3.2 0 0 0-2.3 4l1.6-2.1 1.3-1-1.1 2.5-.4 2-1.5-.6-1.9-.2-.2-.8a14.3 14.3 0 0 1 0-7zM70.8 212.7h.6a1.7 1.7 0 0 0 2.2 .1 1.26 1.26 0 0 1-2 .5l-.3-.2a.3 .3 0 0 1-.4 0 .3 .3 0 0 1-.1-.4zM67.9 211.4l.4-.1a1.96 1.96 0 0 0 1.9 .4 1.97 1.97 0 0 1 2.4 .1l.5-.1 1.1-.4-.2 .4a2.07 2.07 0 0 1-2.6 0h-.4a2.2 2.2 0 0 1-2.8 0h-.3zM71.7 207.1l.9-.4 2.2 2.5-.3 1.2h-2.2z" fill="#ffd520"/>
<path d="M12.7 241.3h190" fill="none" stroke="#373435" stroke-width=".51"/>
<path d="M196.9 280.8l-6.3 6.5" fill="none" stroke="#373435" stroke-width=".21"/>
<path d="M103.8 267.9h1v.2h-1z" fill-rule="evenodd" fill="#373435"/>
<path d="M104.8 268h58.8" fill="none" stroke="#373435" stroke-width=".21"/>
<g font-size="9.1" fill="#fefefe">
<text x="157.1" y="53.7">’</text>
<text x="166.1" y="104.4">’</text>
<text x="145.9" y="155">’</text>
</g>
<g font-size="7.8" fill="#fefefe">
<text x="100.8" y="55.2">AUSTRALIA S</text>
<text x="100.8" y="68.1">COUNTRY WAY</text>
<text x="100.5" y="105.8">OVERLANDER S</text>
<text x="100.5" y="118.8">WAY</text>
<text x="89.6" y="156.5">AUSTRALIA S</text>
<text x="89.6" y="169.4">COUNTRY WAY</text>
<text x="87.8" y="207.2">PACIFIC COAST</text>
<text x="87.8" y="220.1">WAY</text>
</g>
<g font-size="7.8" fill="#ffd520">
<text x="66.8" y="61.6">ACW</text>
<text x="55.2" y="162.9">ACW</text>
</g>
<g font-size="5.6" fill="#373435">
<text x="92.6" y="25.2">EXAMPLES</text>
<text x="99.3" y="250.8">STATE STRATEGIC TOURING ROUTE</text>
<text x="107.9" y="257.1">DIRECTION SIGN (EXAMPLES)</text>
</g>
<text font-size="5.5" fill="#373435" x="175.1" y="273">TC2027_3</text>
<g font-size="4.2" fill="#373435">
<text x="103.8" y="267.5">ISSUED AS OFFICIAL TRAFFIC SIGN</text>
<text x="174.7" y="285.6">A</text>
<text x="181" y="285.6">B</text>
<text x="186.3" y="285.6">C</text>
<text x="192.4" y="285.6">D</text>
<text x="198.3" y="285.6">E</text>
</g>
<g font-size="3.5" fill="#373435">
<text x="21.6" y="267.9">Department of Transport and Main Roads</text>
<text x="17.7" y="271.8">Infrastructure Management &amp; Delivery Division</text>
<text x="16.7" y="280.6">Designed</text>
<text x="42.7" y="280.6">Checked</text>
<text x="69.7" y="280.6">Scale</text>
<text x="99.2" y="281.5">A/PRINCIPAL ENGINEER</text>
<text x="154.5" y="276.2">10/11/25</text>
<text x="157.4" y="281.5">Date</text>
<text x="178.4" y="278.9">Page 3 of 3</text>
<text x="17" y="284.8">TV 8/16</text>
<text x="42.7" y="285.1">DJ 11/25</text>
<text x="69.7" y="285.2">Not to Scale</text>
<text x="99.2" y="285">(Traffic Engineering Practice)</text>
</g>
</svg>
